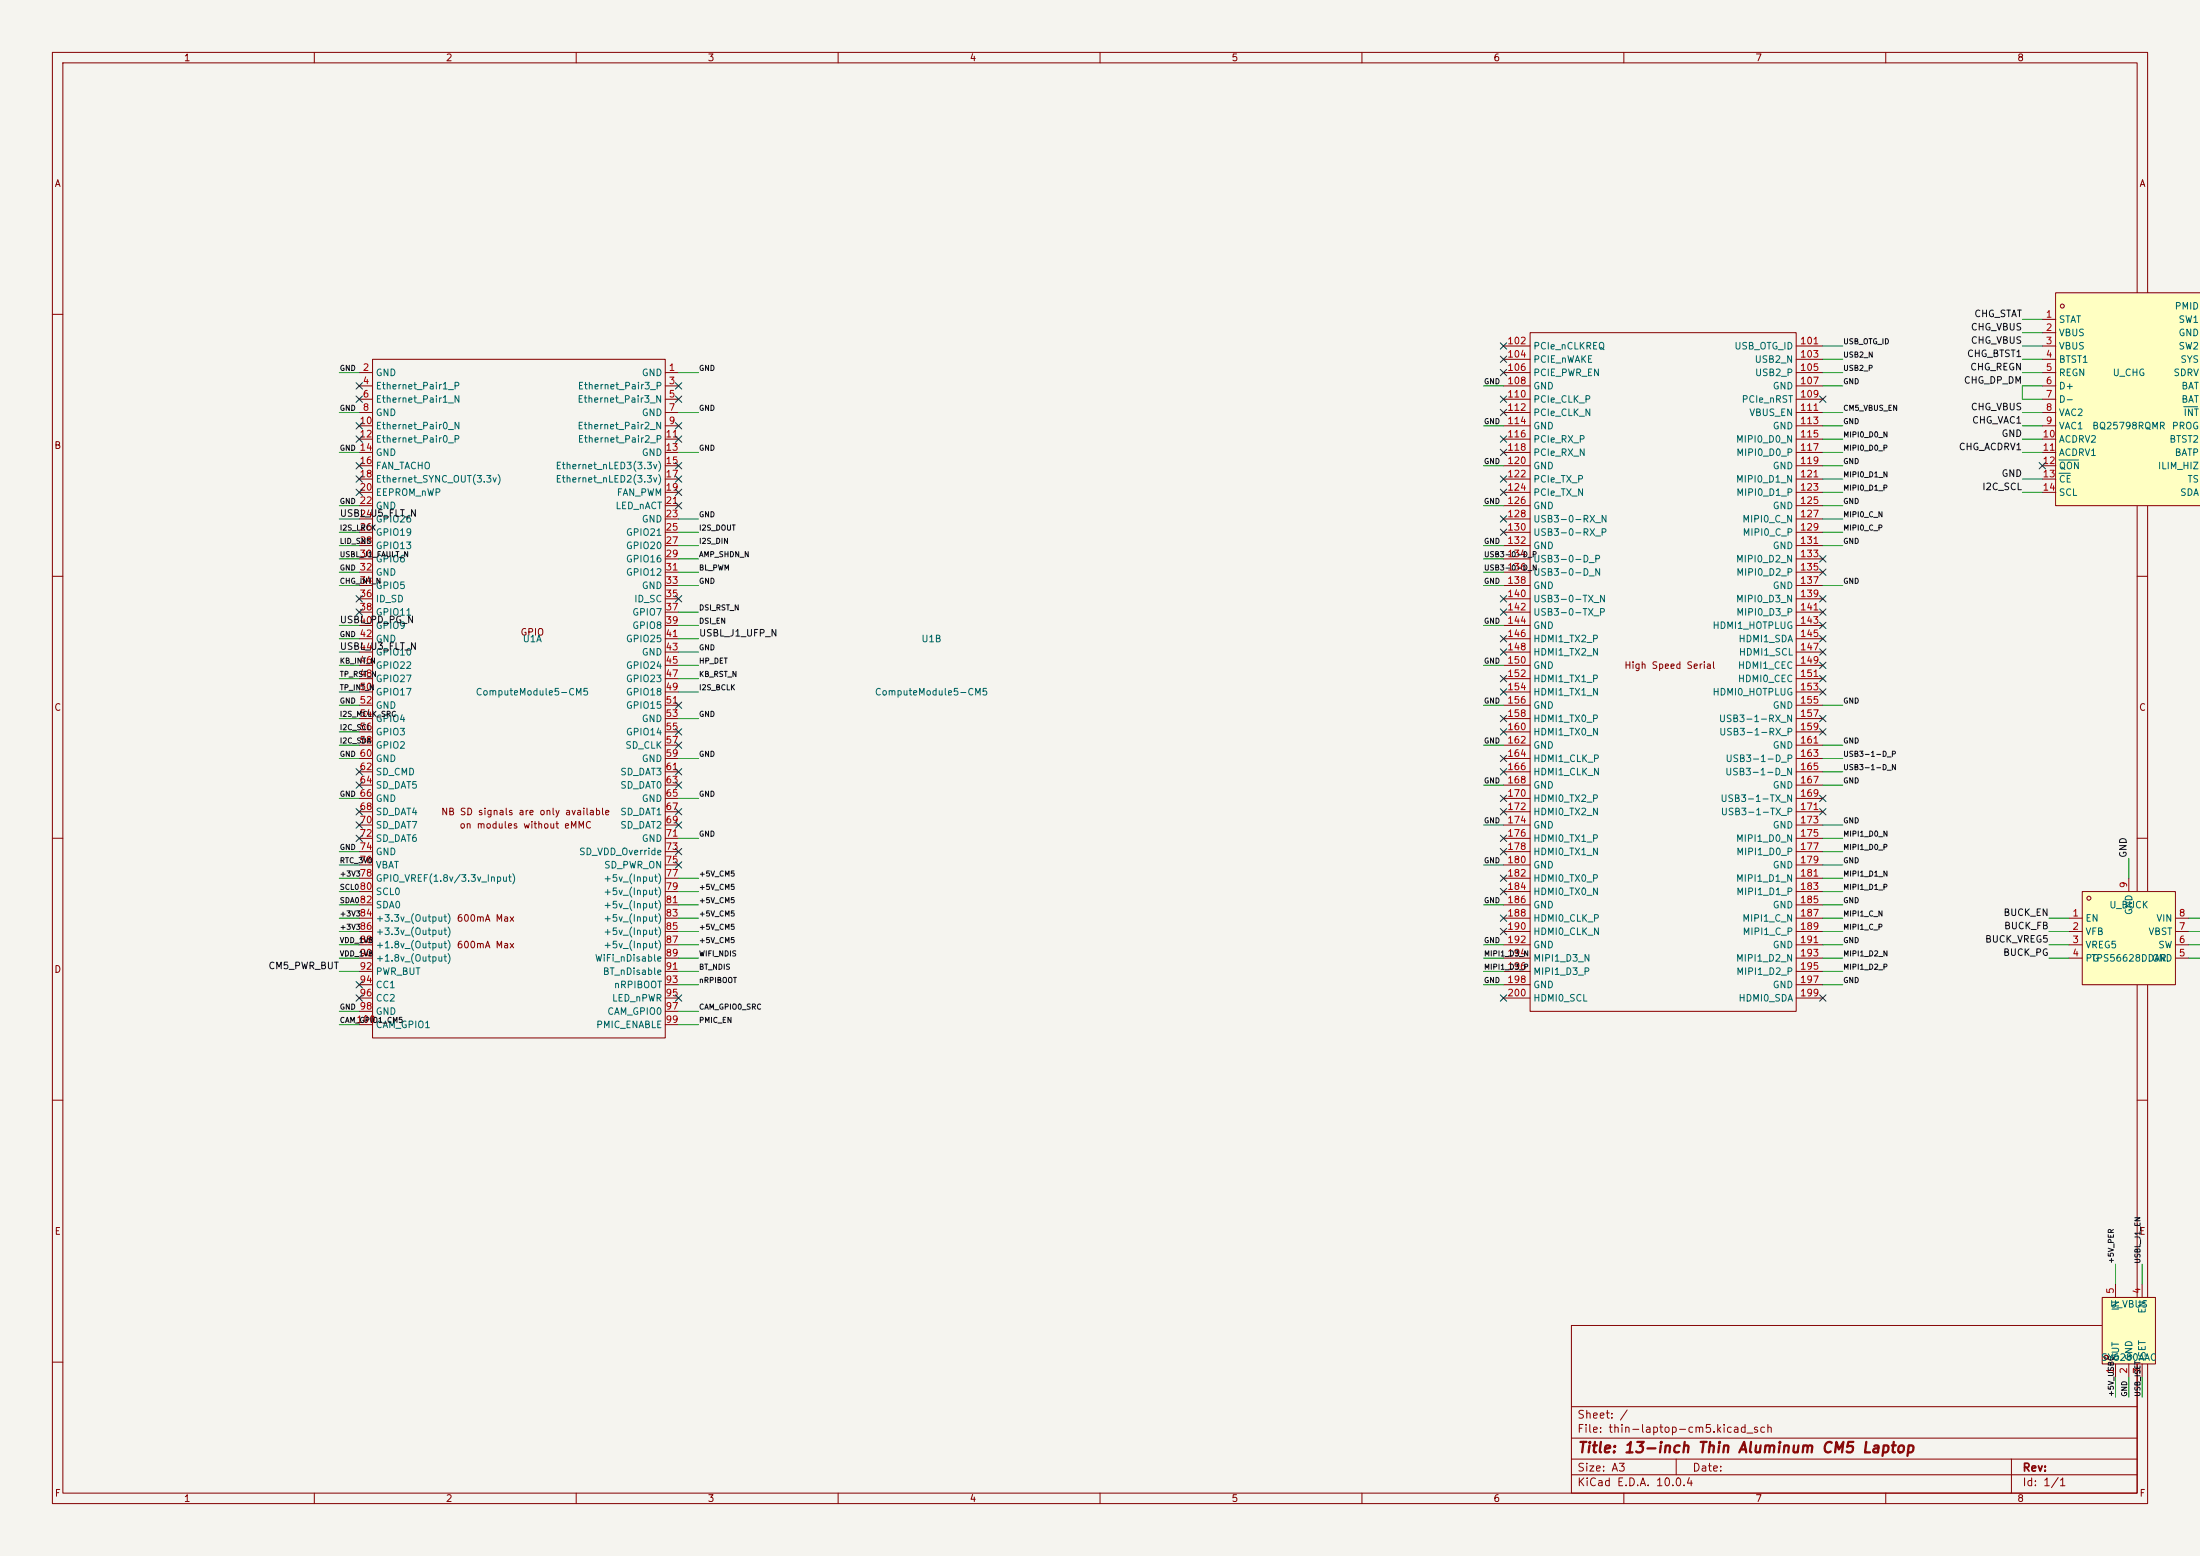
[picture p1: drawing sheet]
<svg xmlns="http://www.w3.org/2000/svg" width="420mm" height="297mm" viewBox="0 0 420 297" stroke-linecap="round" stroke-linejoin="round" font-family="sans-serif">
<path d="M0 0h420v297h-420z" fill="#f5f4ef" stroke="#f5f4ef" stroke-width=".19"/>
<g fill="none" stroke="#840000" stroke-width=".19">
<path d="M10 10h400v277h-400zM12 12h396v273h-396zM60 10v2M110 10v2M160 10v2M210 10v2M260 10v2M310 10v2M360 10v2M10 60h2M408 60h2M10 110h2"/>
<path d="M408 110h2M10 160h2M408 160h2M10 210h2M408 210h2M300 253h108v32h-108zM10 260h2M300 278.5h108M300 274.5h108M300 268.5h108M320 278.5v3M384 278.5v6.5"/>
<path d="M408 260h2M60 285v2M110 285v2M160 285v2M210 285v2M260 285v2M300 281.5h108M310 285v2M360 285v2"/>
</g>
<path d="M397.5 170.2h17.8v17.8h-17.8z" fill="#ffffc2"/>
<g fill="none" stroke="#840000" stroke-width=".19">
<path d="M287 66h5.1M287 68.6h5.1M287 71.1h5.1M287 73.7h5.1M287 76.2h5.1M287 78.7h5.1M292.1 63.5h50.8v129.5h-50.8zM342.9 66h5.1M342.9 68.6h5.1M342.9 71.1h5.1M342.9 73.7h5.1M342.9 76.2h5.1"/>
<path d="M342.9 78.7h5.1M287 81.3h5.1M287 83.8h5.1M287 86.4h5.1M287 88.9h5.1M287 91.4h5.1M287 94h5.1M287 96.5h5.1M287 99.1h5.1M342.9 81.3h5.1M342.9 83.8h5.1M342.9 86.4h5.1"/>
<path d="M342.9 88.9h5.1M342.9 91.4h5.1M342.9 94h5.1M342.9 96.5h5.1M342.9 99.1h5.1M287 101.6h5.1M287 104.1h5.1M287 106.7h5.1M287 109.2h5.1M287 111.8h5.1M287 114.3h5.1M287 116.8h5.1"/>
<path d="M287 119.4h5.1M342.9 101.6h5.1M342.9 104.1h5.1M342.9 106.7h5.1M342.9 109.2h5.1M342.9 111.8h5.1M342.9 114.3h5.1M342.9 116.8h5.1M342.9 119.4h5.1M287 121.9h5.1M287 124.5h5.1M287 127h5.1"/>
<path d="M287 129.5h5.1M287 132.1h5.1M287 134.6h5.1M287 137.2h5.1M287 139.7h5.1M342.9 121.9h5.1M342.9 124.5h5.1M342.9 127h5.1M342.9 129.5h5.1M342.9 132.1h5.1M342.9 134.6h5.1M342.9 137.2h5.1"/>
<path d="M342.9 139.7h5.1M287 142.2h5.1M287 144.8h5.1M287 147.3h5.1M287 149.9h5.1M287 152.4h5.1M287 154.9h5.1M287 157.5h5.1M342.9 142.2h5.1M342.9 144.8h5.1M342.9 147.3h5.1M342.9 149.9h5.1"/>
<path d="M342.9 152.4h5.1M342.9 154.9h5.1M342.9 157.5h5.1M287 175.3h5.1M287 177.8h5.1M287 160h5.1M287 162.6h5.1M287 165.1h5.1M287 167.6h5.1M287 170.2h5.1M287 172.7h5.1M342.9 175.3h5.1"/>
<path d="M342.9 177.8h5.1M342.9 160h5.1M342.9 162.6h5.1M342.9 165.1h5.1M342.9 167.6h5.1M342.9 170.2h5.1M342.9 172.7h5.1M395 175.3h2.5M395 177.8h2.5M397.5 170.2h17.8v17.8h-17.8zM406.4 167.6v2.6M415.3 175.3h2.5"/>
<path d="M415.3 177.8h2.5M287 180.3h5.1M287 182.9h5.1M287 185.4h5.1M287 188h5.1M287 190.5h5.1M342.9 180.3h5.1M342.9 182.9h5.1M342.9 185.4h5.1M342.9 188h5.1M342.9 190.5h5.1M395 180.3h2.5"/>
<path d="M395 182.9h2.5M415.3 180.3h2.5M415.3 182.9h2.5"/>
<circle cx="398.8" cy="171.5" r=".38"/>
</g>
<path d="M392.4 55.9h27.6v40.6h-27.6z" fill="#ffffc2"/>
<g fill="none" stroke="#840000" stroke-width=".19">
<path d="M420 55.9h-27.6v40.6h27.6M68.6 71.1h2.5M68.6 73.7h2.5M68.6 76.2h2.5M68.6 78.7h2.5M71.1 68.6h55.9v129.5h-55.9zM127 71.1h2.5M127 73.7h2.5M127 76.2h2.5M127 78.7h2.5M389.9 61h2.5M389.9 63.5h2.5"/>
<path d="M389.9 66h2.5M389.9 68.6h2.5M389.9 71.1h2.5M389.9 73.7h2.5M389.9 76.2h2.5M389.9 78.7h2.5M68.6 81.3h2.5M68.6 83.8h2.5M68.6 86.4h2.5M68.6 88.9h2.5M68.6 91.4h2.5M68.6 94h2.5"/>
<path d="M68.6 96.5h2.5M68.6 99.1h2.5M127 81.3h2.5M127 83.8h2.5M127 86.4h2.5M127 88.9h2.5M127 91.4h2.5M127 94h2.5M127 96.5h2.5M127 99.1h2.5M389.9 81.3h2.5M389.9 83.8h2.5"/>
<path d="M389.9 86.4h2.5M389.9 88.9h2.5M389.9 91.4h2.5M389.9 94h2.5M68.6 101.6h2.5M68.6 104.1h2.5M68.6 106.7h2.5M68.6 109.2h2.5M68.6 111.8h2.5M68.6 114.3h2.5M68.6 116.8h2.5M68.6 119.4h2.5"/>
<path d="M127 101.6h2.5M127 104.1h2.5M127 106.7h2.5M127 109.2h2.5M127 111.8h2.5M127 114.3h2.5M127 116.8h2.5M127 119.4h2.5M68.6 121.9h2.5M68.6 124.5h2.5M68.6 127h2.5M68.6 129.5h2.5"/>
<path d="M68.6 132.1h2.5M68.6 134.6h2.5M68.6 137.2h2.5M68.6 139.7h2.5M127 121.9h2.5M127 124.5h2.5M127 127h2.5M127 129.5h2.5M127 132.1h2.5M127 134.6h2.5M127 137.2h2.5M127 139.7h2.5"/>
<path d="M68.6 142.2h2.5M68.6 144.8h2.5M68.6 147.3h2.5M68.6 149.9h2.5M68.6 152.4h2.5M68.6 154.9h2.5M68.6 157.5h2.5M127 142.2h2.5M127 144.8h2.5M127 147.3h2.5M127 149.9h2.5M127 152.4h2.5"/>
<path d="M127 154.9h2.5M127 157.5h2.5M68.6 160h2.5M68.6 162.6h2.5M68.6 165.1h2.5M68.6 167.6h2.5M68.6 170.2h2.5M68.6 172.7h2.5M68.6 175.3h2.5M68.6 177.8h2.5M127 160h2.5M127 162.6h2.5"/>
<path d="M127 165.1h2.5M127 167.6h2.5M127 170.2h2.5M127 172.7h2.5M127 175.3h2.5M127 177.8h2.5M68.6 180.3h2.5M68.6 182.9h2.5M68.6 185.4h2.5M68.6 188h2.5M68.6 190.5h2.5M68.6 193h2.5"/>
<path d="M68.6 195.6h2.5M127 180.3h2.5M127 182.9h2.5M127 185.4h2.5M127 188h2.5M127 190.5h2.5M127 193h2.5M127 195.6h2.5"/>
<circle cx="393.7" cy="58.4" r=".38"/>
</g>
<path d="M416.9 77.6h2.6M393.1 87.8h3.7M393.1 90.3h2.1" fill="none" stroke="#006464" stroke-width=".19"/>
<path d="M401.3 247.6h10.2v12.7h-10.2z" fill="#ffffc2"/>
<g fill="none" stroke="#840000" stroke-width=".19">
<path d="M401.3 247.6h10.2v12.7h-10.2zM403.9 245.1v2.5M408.9 245.1v2.5M403.9 260.3v2.6M406.4 260.3v2.6M408.9 260.3v2.6"/>
<circle cx="402.1" cy="259.1" r=".38"/>
</g>
<g fill="none" stroke="#009600" stroke-width=".19">
<path d="M64.8 78.7h3.8M64.8 71.1h3.8M129.5 78.7h3.8M129.5 71.1h3.8M283.2 73.7h3.8M348 73.7h3.8M348 78.7h3.8M348 68.6h3.8M348 71.1h3.8M348 66h3.8M386.1 78.7h3.8M386.1 68.6h3.8"/>
<path d="M386.1 71.1h3.8M386.1 66h3.8M386.1 63.5h3.8M386.1 61h3.8M389.9 73.7h-3.8v2.5h3.8M64.8 86.4h3.8M64.8 99.1h3.8M64.8 96.5h3.8M129.5 86.4h3.8M129.5 99.1h3.8M283.2 81.3h3.8M283.2 88.9h3.8"/>
<path d="M283.2 96.5h3.8M348 81.3h3.8M348 83.8h3.8M348 86.4h3.8M348 91.4h3.8M348 99.1h3.8M348 88.9h3.8M348 94h3.8M348 96.5h3.8M386.1 81.3h3.8M386.1 83.8h3.8M386.1 86.4h3.8"/>
<path d="M386.1 91.4h3.8M386.1 94h3.8M64.8 111.8h3.8M64.8 106.7h3.8M64.8 109.2h3.8M64.8 104.1h3.8M64.8 119.4h3.8M64.8 101.6h3.8M129.5 111.8h3.8M129.5 106.7h3.8M129.5 109.2h3.8M129.5 104.1h3.8"/>
<path d="M129.5 119.4h3.8M129.5 101.6h3.8M129.5 116.8h3.8M283.2 111.8h3.8M283.2 106.7h3.8M283.2 109.2h3.8M283.2 104.1h3.8M283.2 119.4h3.8M348 111.8h3.8M348 104.1h3.8M348 101.6h3.8M64.8 134.6h3.8"/>
<path d="M64.8 124.5h3.8M64.8 127h3.8M64.8 121.9h3.8M64.8 129.5h3.8M64.8 139.7h3.8M64.8 132.1h3.8M64.8 137.2h3.8M129.5 124.5h3.8M129.5 127h3.8M129.5 121.9h3.8M129.5 129.5h3.8M129.5 132.1h3.8"/>
<path d="M129.5 137.2h3.8M283.2 134.6h3.8M283.2 127h3.8M348 134.6h3.8M64.8 142.2h3.8M64.8 144.8h3.8M64.8 152.4h3.8M129.5 144.8h3.8M129.5 152.4h3.8M283.2 142.2h3.8M283.2 157.5h3.8M283.2 149.9h3.8"/>
<path d="M348 142.2h3.8M348 147.3h3.8M348 144.8h3.8M348 157.5h3.8M348 149.9h3.8M64.8 175.3h3.8M64.8 170.2h3.8M64.8 162.6h3.8M64.8 167.6h3.8M64.8 165.1h3.8M64.8 177.8h3.8M64.8 172.7h3.8"/>
<path d="M129.5 175.3h3.8M129.5 170.2h3.8M129.5 167.6h3.8M129.5 177.8h3.8M129.5 172.7h3.8M129.5 160h3.8M283.2 165.1h3.8M283.2 172.7h3.8M348 175.3h3.8M348 170.2h3.8M348 162.6h3.8M348 167.6h3.8"/>
<path d="M348 165.1h3.8M348 177.8h3.8M348 172.7h3.8M348 160h3.8M391.2 175.3h3.8M391.2 177.8h3.8M406.4 163.8v3.8M417.8 175.3h2.2M417.8 177.8h2.2M64.8 182.9h3.8M64.8 193h3.8M64.8 195.6h3.8"/>
<path d="M64.8 185.4h3.8M64.8 180.3h3.8M129.5 182.9h3.8M129.5 193h3.8M129.5 195.6h3.8M129.5 185.4h3.8M129.5 180.3h3.8M129.5 188h3.8M283.2 182.9h3.8M283.2 185.4h3.8M283.2 180.3h3.8M283.2 188h3.8"/>
<path d="M348 182.9h3.8M348 185.4h3.8M348 180.3h3.8M348 188h3.8M391.2 182.9h3.8M391.2 180.3h3.8M417.8 182.9h2.2M417.8 180.3h2.2M403.9 241.3v3.8M408.9 241.3v3.8M403.9 262.9v3.8M406.4 262.9v3.8"/>
<path d="M408.9 262.9v3.8"/>
</g>
<g fill="none" stroke="#000084" stroke-width=".19">
<path d="M68 73.1l1.2 1.2M68 75.6l1.2 1.2M69.2 73.1l-1.2 1.2M69.2 75.6l-1.2 1.2M128.9 73.1l1.2 1.2M128.9 75.6l1.2 1.2M130.1 73.1l-1.2 1.2M130.1 75.6l-1.2 1.2M286.4 70.5l1.2 1.2M286.4 78.1l1.2 1.2M286.4 65.4l1.2 1.2M286.4 68l1.2 1.2"/>
<path d="M286.4 75.6l1.2 1.2M287.6 70.5l-1.2 1.2M287.6 78.1l-1.2 1.2M287.6 65.4l-1.2 1.2M287.6 68l-1.2 1.2M287.6 75.6l-1.2 1.2M347.4 75.6l1.2 1.2M348.6 75.6l-1.2 1.2M68 88.3l1.2 1.2M68 90.8l1.2 1.2M68 93.4l1.2 1.2M68 83.2l1.2 1.2"/>
<path d="M68 80.7l1.2 1.2M69.2 88.3l-1.2 1.2M69.2 90.8l-1.2 1.2M69.2 93.4l-1.2 1.2M69.2 83.2l-1.2 1.2M69.2 80.7l-1.2 1.2M128.9 88.3l1.2 1.2M128.9 83.2l1.2 1.2M128.9 80.7l1.2 1.2M128.9 95.9l1.2 1.2M128.9 90.8l1.2 1.2M128.9 93.4l1.2 1.2"/>
<path d="M130.1 88.3l-1.2 1.2M130.1 83.2l-1.2 1.2M130.1 80.7l-1.2 1.2M130.1 95.9l-1.2 1.2M130.1 90.8l-1.2 1.2M130.1 93.4l-1.2 1.2M286.4 98.5l1.2 1.2M286.4 83.2l1.2 1.2M286.4 85.8l1.2 1.2M286.4 90.8l1.2 1.2M286.4 93.4l1.2 1.2M287.6 98.5l-1.2 1.2"/>
<path d="M287.6 83.2l-1.2 1.2M287.6 85.8l-1.2 1.2M287.6 90.8l-1.2 1.2M287.6 93.4l-1.2 1.2M389.3 88.3l1.2 1.2M390.5 88.3l-1.2 1.2M68 113.7l1.2 1.2M68 116.2l1.2 1.2M69.2 113.7l-1.2 1.2M69.2 116.2l-1.2 1.2M128.9 113.7l1.2 1.2M130.1 113.7l-1.2 1.2"/>
<path d="M286.4 101l1.2 1.2M286.4 116.2l1.2 1.2M286.4 113.7l1.2 1.2M287.6 101l-1.2 1.2M287.6 116.2l-1.2 1.2M287.6 113.7l-1.2 1.2M347.4 118.8l1.2 1.2M347.4 106.1l1.2 1.2M347.4 113.7l1.2 1.2M347.4 108.6l1.2 1.2M347.4 116.2l1.2 1.2M348.6 118.8l-1.2 1.2"/>
<path d="M348.6 106.1l-1.2 1.2M348.6 113.7l-1.2 1.2M348.6 108.6l-1.2 1.2M348.6 116.2l-1.2 1.2M128.9 134l1.2 1.2M128.9 139.1l1.2 1.2M130.1 134l-1.2 1.2M130.1 139.1l-1.2 1.2M286.4 139.1l1.2 1.2M286.4 136.6l1.2 1.2M286.4 123.9l1.2 1.2M286.4 121.3l1.2 1.2"/>
<path d="M286.4 128.9l1.2 1.2M286.4 131.5l1.2 1.2M287.6 136.6l-1.2 1.2M287.6 139.1l-1.2 1.2M287.6 123.9l-1.2 1.2M287.6 121.3l-1.2 1.2M287.6 128.9l-1.2 1.2M287.6 131.5l-1.2 1.2M347.4 126.4l1.2 1.2M347.4 123.9l1.2 1.2M347.4 121.3l1.2 1.2M347.4 136.6l1.2 1.2"/>
<path d="M347.4 131.5l1.2 1.2M347.4 128.9l1.2 1.2M347.4 139.1l1.2 1.2M348.6 126.4l-1.2 1.2M348.6 123.9l-1.2 1.2M348.6 121.3l-1.2 1.2M348.6 136.6l-1.2 1.2M348.6 131.5l-1.2 1.2M348.6 128.9l-1.2 1.2M348.6 139.1l-1.2 1.2M68 149.3l1.2 1.2M68 146.7l1.2 1.2"/>
<path d="M68 159.4l1.2 1.2M68 154.3l1.2 1.2M68 156.9l1.2 1.2M69.2 156.9l-1.2 1.2M69.2 149.3l-1.2 1.2M69.2 146.7l-1.2 1.2M69.2 159.4l-1.2 1.2M69.2 154.3l-1.2 1.2M128.9 156.9l1.2 1.2M128.9 154.3l1.2 1.2M128.9 149.3l1.2 1.2M128.9 141.6l1.2 1.2"/>
<path d="M128.9 146.7l1.2 1.2M130.1 156.9l-1.2 1.2M130.1 154.3l-1.2 1.2M130.1 149.3l-1.2 1.2M130.1 141.6l-1.2 1.2M130.1 146.7l-1.2 1.2M286.4 151.8l1.2 1.2M286.4 146.7l1.2 1.2M286.4 154.3l1.2 1.2M286.4 159.4l1.2 1.2M286.4 144.2l1.2 1.2M287.6 151.8l-1.2 1.2"/>
<path d="M287.6 146.7l-1.2 1.2M287.6 154.3l-1.2 1.2M287.6 159.4l-1.2 1.2M287.6 144.2l-1.2 1.2M347.4 154.3l1.2 1.2M347.4 151.8l1.2 1.2M348.6 154.3l-1.2 1.2M348.6 151.8l-1.2 1.2M128.9 162l1.2 1.2M128.9 164.5l1.2 1.2M130.1 162l-1.2 1.2M130.1 164.5l-1.2 1.2"/>
<path d="M286.4 177.2l1.2 1.2M286.4 162l1.2 1.2M286.4 174.7l1.2 1.2M286.4 169.6l1.2 1.2M286.4 167l1.2 1.2M287.6 167l-1.2 1.2M287.6 177.2l-1.2 1.2M287.6 162l-1.2 1.2M287.6 174.7l-1.2 1.2M287.6 169.6l-1.2 1.2M68 189.9l1.2 1.2M68 187.4l1.2 1.2"/>
<path d="M69.2 189.9l-1.2 1.2M69.2 187.4l-1.2 1.2M128.9 189.9l1.2 1.2M130.1 189.9l-1.2 1.2M286.4 189.9l1.2 1.2M287.6 189.9l-1.2 1.2M347.4 189.9l1.2 1.2M348.6 189.9l-1.2 1.2"/>
</g>
<text font-size="2" fill="#840000" x="301" y="277.8">Title: 13-inch Thin Aluminum CM5 Laptop</text>
<g font-size="1.5" fill="#840000">
<text x="301" y="273.8">File: thin-laptop-cm5.kicad_sch</text>
<text x="301" y="271.1">Sheet: /</text>
<text x="301" y="281.2">Size: A3</text>
<text x="323" y="281.2">Date:</text>
<text x="386" y="281.2">Rev:</text>
<text x="301" y="284">KiCad E.D.A. 10.0.4</text>
<text x="386" y="284">Id: 1/1</text>
</g>
<g font-size="1.3" fill="#840000">
<text x="35" y="12">1</text>
<text x="85" y="12">2</text>
<text x="135" y="12">3</text>
<text x="185" y="12">4</text>
<text x="235" y="12">5</text>
<text x="285" y="12">6</text>
<text x="335" y="12">7</text>
<text x="385" y="12">8</text>
<text x="10.3" y="36">A</text>
<text x="408.3" y="36">A</text>
<text x="10.3" y="86">B</text>
<text x="99.3" y="121.6">GPIO</text>
<text x="310" y="128">High Speed Serial</text>
<text x="10.3" y="136">C</text>
<text x="408.2" y="136">C</text>
<text x="84.1" y="155.9">NB SD signals are only available</text>
<text x="87.6" y="158.5">on modules without eMMC</text>
<text x="10.3" y="186">D</text>
<text x="10.3" y="236">E</text>
<text x="408.3" y="236">E</text>
<text x="10.3" y="286">F</text>
<text x="35" y="287">1</text>
<text x="85" y="287">2</text>
<text x="135" y="287">3</text>
<text x="185" y="287">4</text>
<text x="235" y="287">5</text>
<text x="285" y="287">6</text>
<text x="335" y="287">7</text>
<text x="385" y="287">8</text>
<text x="408.3" y="286">F</text>
</g>
<g font-size="1.3" fill="#006464">
<text x="415.1" y="59.4">PMID</text>
<text x="392.9" y="61.9">STAT</text>
<text x="392.9" y="64.5">VBUS</text>
<text x="415.8" y="64.5">GND</text>
<text x="415.8" y="61.9">SW1</text>
<text x="292.6" y="67">PCIe_nCLKREQ</text>
<text x="292.6" y="69.6">PCIE_nWAKE</text>
<text x="331" y="67">USB_OTG_ID</text>
<text x="334.9" y="69.6">USB2_N</text>
<text x="392.9" y="67">VBUS</text>
<text x="392.9" y="69.6">BTST1</text>
<text x="415.8" y="67">SW2</text>
<text x="416.2" y="69.6">SYS</text>
<text x="71.6" y="72.1">GND</text>
<text x="71.6" y="74.6">Ethernet_Pair1_P</text>
<text x="71.6" y="77.2">Ethernet_Pair1_N</text>
<text x="110.1" y="77.2">Ethernet_Pair3_N</text>
<text x="110.2" y="74.6">Ethernet_Pair3_P</text>
<text x="122.4" y="72.1">GND</text>
<text x="292.6" y="72.1">PCIE_PWR_EN</text>
<text x="292.6" y="74.6">GND</text>
<text x="292.6" y="77.2">PCIe_CLK_P</text>
<text x="332.4" y="77.2">PCIe_nRST</text>
<text x="334.9" y="72.1">USB2_P</text>
<text x="338.3" y="74.6">GND</text>
<text x="392.9" y="72.1">REGN</text>
<text x="392.9" y="74.6">D+</text>
<text x="392.9" y="77.2">D-</text>
<text x="403.2" y="72.1">U_CHG</text>
<text x="414.8" y="72.1">SDRV</text>
<text x="416.3" y="77.2">BAT</text>
<text x="416.3" y="74.6">BAT</text>
<text x="71.6" y="79.7">GND</text>
<text x="71.6" y="82.3">Ethernet_Pair0_N</text>
<text x="110.1" y="82.3">Ethernet_Pair2_N</text>
<text x="122.4" y="79.7">GND</text>
<text x="292.6" y="79.7">PCIe_CLK_N</text>
<text x="292.6" y="82.3">GND</text>
<text x="333.8" y="79.7">VBUS_EN</text>
<text x="338.3" y="82.3">GND</text>
<text x="392.9" y="79.7">VAC2</text>
<text x="392.9" y="82.3">VAC1</text>
<text x="399.3" y="82.3">BQ25798RQMR</text>
<text x="414.5" y="82.3">PROG</text>
<text x="416.8" y="79.7">INT</text>
<text x="71.6" y="84.8">Ethernet_Pair0_P</text>
<text x="71.6" y="87.3">GND</text>
<text x="71.6" y="89.9">FAN_TACHO</text>
<text x="106" y="89.9">Ethernet_nLED3(3.3v)</text>
<text x="110.2" y="84.8">Ethernet_Pair2_P</text>
<text x="122.4" y="87.3">GND</text>
<text x="292.6" y="84.8">PCIe_RX_P</text>
<text x="292.6" y="87.3">PCIe_RX_N</text>
<text x="292.6" y="89.9">GND</text>
<text x="331.3" y="84.8">MIPI0_D0_N</text>
<text x="331.4" y="87.3">MIPI0_D0_P</text>
<text x="338.3" y="89.9">GND</text>
<text x="392.9" y="84.8">ACDRV2</text>
<text x="392.9" y="87.3">ACDRV1</text>
<text x="392.9" y="89.9">QON</text>
<text x="411.9" y="89.9">ILIM_HIZ</text>
<text x="414" y="84.8">BTST2</text>
<text x="415.1" y="87.3">BATP</text>
<text x="71.6" y="92.4">Ethernet_SYNC_OUT(3.3v)</text>
<text x="71.6" y="95">EEPROM_nWP</text>
<text x="106" y="92.4">Ethernet_nLED2(3.3v)</text>
<text x="117.6" y="95">FAN_PWM</text>
<text x="292.6" y="92.4">PCIe_TX_P</text>
<text x="292.6" y="95">PCIe_TX_N</text>
<text x="331.3" y="92.4">MIPI0_D1_N</text>
<text x="331.4" y="95">MIPI0_D1_P</text>
<text x="392.9" y="92.4">CE</text>
<text x="392.9" y="95">SCL</text>
<text x="416.1" y="95">SDA</text>
<text x="417.5" y="92.4">TS</text>
<text x="71.6" y="97.5">GND</text>
<text x="71.6" y="100">GPIO26</text>
<text x="117.4" y="97.5">LED_nACT</text>
<text x="122.4" y="100">GND</text>
<text x="292.6" y="97.5">GND</text>
<text x="292.6" y="100">USB3-0-RX_N</text>
<text x="332.5" y="100">MIPI0_C_N</text>
<text x="338.3" y="97.5">GND</text>
<text x="71.6" y="102.6">GPIO19</text>
<text x="71.6" y="105.1">GPIO13</text>
<text x="71.6" y="107.7">GPIO6</text>
<text x="119.4" y="102.6">GPIO21</text>
<text x="119.4" y="105.1">GPIO20</text>
<text x="119.4" y="107.7">GPIO16</text>
<text x="292.6" y="102.6">USB3-0-RX_P</text>
<text x="292.6" y="105.1">GND</text>
<text x="292.6" y="107.7">USB3-0-D_P</text>
<text x="331.3" y="107.7">MIPI0_D2_N</text>
<text x="332.6" y="102.6">MIPI0_C_P</text>
<text x="338.3" y="105.1">GND</text>
<text x="71.6" y="110.2">GND</text>
<text x="71.6" y="112.7">GPIO5</text>
<text x="119.4" y="110.2">GPIO12</text>
<text x="122.4" y="112.7">GND</text>
<text x="292.6" y="110.2">USB3-0-D_N</text>
<text x="292.6" y="112.7">GND</text>
<text x="331.4" y="110.2">MIPI0_D2_P</text>
<text x="338.3" y="112.7">GND</text>
<text x="71.6" y="115.3">ID_SD</text>
<text x="71.6" y="117.8">GPIO11</text>
<text x="120.6" y="117.8">GPIO7</text>
<text x="121" y="115.3">ID_SC</text>
<text x="292.6" y="115.3">USB3-0-TX_N</text>
<text x="292.6" y="117.8">USB3-0-TX_P</text>
<text x="331.3" y="115.3">MIPI0_D3_N</text>
<text x="331.4" y="117.8">MIPI0_D3_P</text>
<text x="71.6" y="120.4">GPIO9</text>
<text x="71.6" y="122.9">GND</text>
<text x="71.6" y="125.4">GPIO10</text>
<text x="99.7" y="122.9">U1A</text>
<text x="119.4" y="122.9">GPIO25</text>
<text x="120.6" y="120.4">GPIO8</text>
<text x="122.4" y="125.4">GND</text>
<text x="175.8" y="122.9">U1B</text>
<text x="292.6" y="120.4">GND</text>
<text x="292.6" y="122.9">HDMI1_TX2_P</text>
<text x="292.6" y="125.4">HDMI1_TX2_N</text>
<text x="326.8" y="120.4">HDMI1_HOTPLUG</text>
<text x="331.8" y="122.9">HDMI1_SDA</text>
<text x="331.8" y="125.4">HDMI1_SCL</text>
<text x="71.6" y="128">GPIO22</text>
<text x="71.6" y="130.5">GPIO27</text>
<text x="119.4" y="128">GPIO24</text>
<text x="119.4" y="130.5">GPIO23</text>
<text x="292.6" y="128">GND</text>
<text x="292.6" y="130.5">HDMI1_TX1_P</text>
<text x="331.7" y="128">HDMI1_CEC</text>
<text x="331.7" y="130.5">HDMI0_CEC</text>
<text x="71.6" y="133.1">GPIO17</text>
<text x="71.6" y="135.6">GND</text>
<text x="90.7" y="133.1">ComputeModule5-CM5</text>
<text x="119.4" y="133.1">GPIO18</text>
<text x="119.4" y="135.6">GPIO15</text>
<text x="166.9" y="133.1">ComputeModule5-CM5</text>
<text x="292.6" y="133.1">HDMI1_TX1_N</text>
<text x="292.6" y="135.6">GND</text>
<text x="326.8" y="133.1">HDMI0_HOTPLUG</text>
<text x="338.3" y="135.6">GND</text>
<text x="71.6" y="138.1">GPIO4</text>
<text x="71.6" y="140.7">GPIO3</text>
<text x="71.6" y="143.2">GPIO2</text>
<text x="119.3" y="143.2">SD_CLK</text>
<text x="119.4" y="140.7">GPIO14</text>
<text x="122.4" y="138.1">GND</text>
<text x="292.6" y="138.1">HDMI1_TX0_P</text>
<text x="292.6" y="140.7">HDMI1_TX0_N</text>
<text x="292.6" y="143.2">GND</text>
<text x="328" y="138.1">USB3-1-RX_N</text>
<text x="328.1" y="140.7">USB3-1-RX_P</text>
<text x="338.3" y="143.2">GND</text>
<text x="71.6" y="145.8">GND</text>
<text x="71.6" y="148.3">SD_CMD</text>
<text x="118.3" y="148.3">SD_DAT3</text>
<text x="122.4" y="145.8">GND</text>
<text x="292.6" y="145.8">HDMI1_CLK_P</text>
<text x="292.6" y="148.3">HDMI1_CLK_N</text>
<text x="329.2" y="148.3">USB3-1-D_N</text>
<text x="329.3" y="145.8">USB3-1-D_P</text>
<text x="71.6" y="150.8">SD_DAT5</text>
<text x="71.6" y="153.4">GND</text>
<text x="71.6" y="155.9">SD_DAT4</text>
<text x="118.3" y="150.8">SD_DAT0</text>
<text x="118.3" y="155.9">SD_DAT1</text>
<text x="122.4" y="153.4">GND</text>
<text x="292.6" y="150.8">GND</text>
<text x="292.6" y="153.4">HDMI0_TX2_P</text>
<text x="292.6" y="155.9">HDMI0_TX2_N</text>
<text x="328.3" y="153.4">USB3-1-TX_N</text>
<text x="328.4" y="155.9">USB3-1-TX_P</text>
<text x="338.3" y="150.8">GND</text>
<text x="71.6" y="158.5">SD_DAT7</text>
<text x="71.6" y="161">SD_DAT6</text>
<text x="118.3" y="158.5">SD_DAT2</text>
<text x="122.4" y="161">GND</text>
<text x="292.6" y="158.5">GND</text>
<text x="292.6" y="161">HDMI0_TX1_P</text>
<text x="331.3" y="161">MIPI1_D0_N</text>
<text x="338.3" y="158.5">GND</text>
<text x="71.6" y="163.5">GND</text>
<text x="71.6" y="166.1">VBAT</text>
<text x="110.4" y="163.5">SD_VDD_Override</text>
<text x="115.2" y="166.1">SD_PWR_ON</text>
<text x="292.6" y="163.5">HDMI0_TX1_N</text>
<text x="292.6" y="166.1">GND</text>
<text x="331.4" y="163.5">MIPI1_D0_P</text>
<text x="338.3" y="166.1">GND</text>
<text x="71.6" y="168.6">GPIO_VREF(1.8v/3.3v_Input)</text>
<text x="71.6" y="171.2">SCL0</text>
<text x="71.6" y="173.7">SDA0</text>
<text x="115.1" y="168.6">+5v_(Input)</text>
<text x="115.1" y="171.2">+5v_(Input)</text>
<text x="115.1" y="173.7">+5v_(Input)</text>
<text x="292.6" y="168.6">HDMI0_TX0_P</text>
<text x="292.6" y="171.2">HDMI0_TX0_N</text>
<text x="292.6" y="173.7">GND</text>
<text x="331.3" y="168.6">MIPI1_D1_N</text>
<text x="331.4" y="171.2">MIPI1_D1_P</text>
<text x="338.3" y="173.7">GND</text>
<text x="402.6" y="173.7">U_BUCK</text>
<text x="71.6" y="176.2">+3.3v_(Output) 600mA Max</text>
<text x="71.6" y="178.8">+3.3v_(Output)</text>
<text x="115.1" y="176.2">+5v_(Input)</text>
<text x="115.1" y="178.8">+5v_(Input)</text>
<text x="292.6" y="176.2">HDMI0_CLK_P</text>
<text x="292.6" y="178.8">HDMI0_CLK_N</text>
<text x="332.5" y="176.2">MIPI1_C_N</text>
<text x="332.6" y="178.8">MIPI1_C_P</text>
<text x="398" y="176.2">EN</text>
<text x="398" y="178.8">VFB</text>
<text x="407.4" y="174.8" transform="rotate(-90 407.4 174.8)">GND</text>
<text x="410" y="178.8">VBST</text>
<text x="411.6" y="176.2">VIN</text>
<text x="71.6" y="181.3">+1.8v_(Output) 600mA Max</text>
<text x="71.6" y="183.9">+1.8v_(Output)</text>
<text x="113.5" y="183.9">WiFi_nDisable</text>
<text x="115.1" y="181.3">+5v_(Input)</text>
<text x="292.6" y="181.3">GND</text>
<text x="292.6" y="183.9">MIPI1_D3_N</text>
<text x="331.3" y="183.9">MIPI1_D2_N</text>
<text x="338.3" y="181.3">GND</text>
<text x="398" y="181.3">VREG5</text>
<text x="398" y="183.9">PG</text>
<text x="399.1" y="183.9">TPS56628DDAR</text>
<text x="410.7" y="183.9">GND</text>
<text x="411.9" y="181.3">SW</text>
<text x="71.6" y="186.4">PWR_BUT</text>
<text x="71.6" y="188.9">CC1</text>
<text x="71.6" y="191.5">CC2</text>
<text x="115" y="186.4">BT_nDisable</text>
<text x="116.7" y="191.5">LED_nPWR</text>
<text x="117.1" y="188.9">nRPIBOOT</text>
<text x="292.6" y="186.4">MIPI1_D3_P</text>
<text x="292.6" y="188.9">GND</text>
<text x="292.6" y="191.5">HDMI0_SCL</text>
<text x="331.4" y="186.4">MIPI1_D2_P</text>
<text x="331.8" y="191.5">HDMI0_SDA</text>
<text x="338.3" y="188.9">GND</text>
<text x="71.6" y="194">GND</text>
<text x="71.6" y="196.6">CAM_GPIO1</text>
<text x="113.7" y="196.6">PMIC_ENABLE</text>
<text x="115.8" y="194">CAM_GPIO0</text>
<text x="402.7" y="249.9">U_VBUS</text>
<text x="404.8" y="250.3" transform="rotate(-90 404.8 250.3)">IN</text>
<text x="409.9" y="250.8" transform="rotate(-90 409.9 250.8)">EN</text>
<text x="401" y="260.1">SY6280AAC</text>
<text x="404.8" y="259.8" transform="rotate(-90 404.8 259.8)">OUT</text>
<text x="407.4" y="259.8" transform="rotate(-90 407.4 259.8)">GND</text>
<text x="409.9" y="259.8" transform="rotate(-90 409.9 259.8)">ISET</text>
</g>
<g font-size="1.3" fill="#0f0f0f">
<text x="376.1" y="63.4">CHG_VBUS</text>
<text x="376.1" y="65.9">CHG_VBUS</text>
<text x="376.8" y="60.8">CHG_STAT</text>
<text x="375.4" y="68.5">CHG_BTST1</text>
<text x="376" y="71">CHG_REGN</text>
<text x="374.8" y="73.5">CHG_DP_DM</text>
<text x="376.1" y="78.6">CHG_VBUS</text>
<text x="376.4" y="81.2">CHG_VAC1</text>
<text x="382" y="83.7">GND</text>
<text x="373.8" y="86.2">CHG_ACDRV1</text>
<text x="378.3" y="93.9">I2C_SCL</text>
<text x="382" y="91.3">GND</text>
<text x="64.8" y="98.9">USBL_U5_FLT_N</text>
<text x="64.8" y="119.3">USBL_PD_PG_N</text>
<text x="64.8" y="124.3">USBL_U3_FLT_N</text>
<text x="133.3" y="121.8">USBL_J1_UFP_N</text>
<text x="406.3" y="163.8" transform="rotate(-90 406.3 163.8)">GND</text>
<text x="382.4" y="175.1">BUCK_EN</text>
<text x="382.5" y="177.7">BUCK_FB</text>
<text x="51.1" y="185.3">CM5_PWR_BUT</text>
<text x="378.9" y="180.2">BUCK_VREG5</text>
<text x="382.3" y="182.8">BUCK_PG</text>
</g>
<g font-size="1.3" fill="#a90000">
<text x="390.5" y="60.9">1</text>
<text x="390.5" y="63.5">2</text>
<text x="69.1" y="71.1">2</text>
<text x="127.6" y="71.1">1</text>
<text x="287.6" y="66">102</text>
<text x="287.6" y="68.6">104</text>
<text x="287.6" y="71.1">106</text>
<text x="343.5" y="66">101</text>
<text x="343.5" y="68.6">103</text>
<text x="343.5" y="71.1">105</text>
<text x="390.5" y="66">3</text>
<text x="390.5" y="68.6">4</text>
<text x="390.5" y="71.1">5</text>
<text x="69.1" y="73.6">4</text>
<text x="69.1" y="76.2">6</text>
<text x="127.6" y="73.6">3</text>
<text x="127.6" y="76.2">5</text>
<text x="287.6" y="73.6">108</text>
<text x="287.6" y="76.2">110</text>
<text x="343.5" y="73.6">107</text>
<text x="343.5" y="76.2">109</text>
<text x="390.5" y="73.6">6</text>
<text x="390.5" y="76.2">7</text>
<text x="68.5" y="81.3">10</text>
<text x="68.5" y="83.8">12</text>
<text x="69.1" y="78.7">8</text>
<text x="127" y="83.8">11</text>
<text x="127.6" y="78.7">7</text>
<text x="127.6" y="81.3">9</text>
<text x="287.6" y="78.7">112</text>
<text x="287.6" y="81.3">114</text>
<text x="287.6" y="83.8">116</text>
<text x="343.5" y="78.7">111</text>
<text x="343.5" y="81.3">113</text>
<text x="343.5" y="83.8">115</text>
<text x="389.8" y="83.8">10</text>
<text x="390.5" y="78.7">8</text>
<text x="390.5" y="81.3">9</text>
<text x="68.5" y="86.3">14</text>
<text x="68.5" y="88.9">16</text>
<text x="127" y="86.3">13</text>
<text x="127" y="88.9">15</text>
<text x="287.6" y="86.3">118</text>
<text x="287.6" y="88.9">120</text>
<text x="343.5" y="86.3">117</text>
<text x="343.5" y="88.9">119</text>
<text x="389.8" y="86.3">11</text>
<text x="389.8" y="88.9">12</text>
<text x="68.5" y="91.4">18</text>
<text x="68.5" y="94">20</text>
<text x="127" y="91.4">17</text>
<text x="127" y="94">19</text>
<text x="287.6" y="91.4">122</text>
<text x="287.6" y="94">124</text>
<text x="343.5" y="91.4">121</text>
<text x="343.5" y="94">123</text>
<text x="389.8" y="91.4">13</text>
<text x="389.8" y="94">14</text>
<text x="68.5" y="96.5">22</text>
<text x="68.5" y="99">24</text>
<text x="68.5" y="101.6">26</text>
<text x="127" y="96.5">21</text>
<text x="127" y="99">23</text>
<text x="127" y="101.6">25</text>
<text x="287.6" y="96.5">126</text>
<text x="287.6" y="99">128</text>
<text x="287.6" y="101.6">130</text>
<text x="343.5" y="96.5">125</text>
<text x="343.5" y="99">127</text>
<text x="343.5" y="101.6">129</text>
<text x="68.5" y="104.1">28</text>
<text x="68.5" y="106.7">30</text>
<text x="127" y="104.1">27</text>
<text x="127" y="106.7">29</text>
<text x="287.6" y="104.1">132</text>
<text x="287.6" y="106.7">134</text>
<text x="343.5" y="104.1">131</text>
<text x="343.5" y="106.7">133</text>
<text x="68.5" y="109.2">32</text>
<text x="68.5" y="111.7">34</text>
<text x="127" y="109.2">31</text>
<text x="127" y="111.7">33</text>
<text x="287.6" y="109.2">136</text>
<text x="287.6" y="111.7">138</text>
<text x="343.5" y="109.2">135</text>
<text x="343.5" y="111.7">137</text>
<text x="68.5" y="114.3">36</text>
<text x="68.5" y="116.8">38</text>
<text x="68.5" y="119.4">40</text>
<text x="127" y="114.3">35</text>
<text x="127" y="116.8">37</text>
<text x="127" y="119.4">39</text>
<text x="287.6" y="114.3">140</text>
<text x="287.6" y="116.8">142</text>
<text x="287.6" y="119.4">144</text>
<text x="343.5" y="114.3">139</text>
<text x="343.5" y="116.8">141</text>
<text x="343.5" y="119.4">143</text>
<text x="68.5" y="121.9">42</text>
<text x="68.5" y="124.4">44</text>
<text x="127" y="121.9">41</text>
<text x="127" y="124.4">43</text>
<text x="287.6" y="121.9">146</text>
<text x="287.6" y="124.4">148</text>
<text x="343.5" y="121.9">145</text>
<text x="343.5" y="124.4">147</text>
<text x="68.5" y="127">46</text>
<text x="68.5" y="129.5">48</text>
<text x="127" y="127">45</text>
<text x="127" y="129.5">47</text>
<text x="287.6" y="127">150</text>
<text x="287.6" y="129.5">152</text>
<text x="343.5" y="127">149</text>
<text x="343.5" y="129.5">151</text>
<text x="68.5" y="132.1">50</text>
<text x="68.5" y="134.6">52</text>
<text x="68.5" y="137.1">54</text>
<text x="127" y="132.1">49</text>
<text x="127" y="134.6">51</text>
<text x="127" y="137.1">53</text>
<text x="287.6" y="132.1">154</text>
<text x="287.6" y="134.6">156</text>
<text x="287.6" y="137.1">158</text>
<text x="343.5" y="132.1">153</text>
<text x="343.5" y="134.6">155</text>
<text x="343.5" y="137.1">157</text>
<text x="68.5" y="139.7">56</text>
<text x="68.5" y="142.2">58</text>
<text x="127" y="139.7">55</text>
<text x="127" y="142.2">57</text>
<text x="287.6" y="139.7">160</text>
<text x="287.6" y="142.2">162</text>
<text x="343.5" y="139.7">159</text>
<text x="343.5" y="142.2">161</text>
<text x="68.5" y="144.8">60</text>
<text x="68.5" y="147.3">62</text>
<text x="68.5" y="149.8">64</text>
<text x="127" y="144.8">59</text>
<text x="127" y="147.3">61</text>
<text x="127" y="149.8">63</text>
<text x="287.6" y="144.8">164</text>
<text x="287.6" y="147.3">166</text>
<text x="287.6" y="149.8">168</text>
<text x="343.5" y="144.8">163</text>
<text x="343.5" y="147.3">165</text>
<text x="343.5" y="149.8">167</text>
<text x="68.5" y="152.4">66</text>
<text x="68.5" y="154.9">68</text>
<text x="127" y="152.4">65</text>
<text x="127" y="154.9">67</text>
<text x="287.6" y="152.4">170</text>
<text x="287.6" y="154.9">172</text>
<text x="343.5" y="152.4">169</text>
<text x="343.5" y="154.9">171</text>
<text x="68.5" y="157.5">70</text>
<text x="68.5" y="160">72</text>
<text x="127" y="157.5">69</text>
<text x="127" y="160">71</text>
<text x="287.6" y="157.5">174</text>
<text x="287.6" y="160">176</text>
<text x="343.5" y="157.5">173</text>
<text x="343.5" y="160">175</text>
<text x="68.5" y="162.5">74</text>
<text x="68.5" y="165.1">76</text>
<text x="68.5" y="167.6">78</text>
<text x="127" y="162.5">73</text>
<text x="127" y="165.1">75</text>
<text x="127" y="167.6">77</text>
<text x="287.6" y="162.5">178</text>
<text x="287.6" y="165.1">180</text>
<text x="287.6" y="167.6">182</text>
<text x="343.5" y="162.5">177</text>
<text x="343.5" y="165.1">179</text>
<text x="343.5" y="167.6">181</text>
<text x="68.5" y="170.2">80</text>
<text x="68.5" y="172.7">82</text>
<text x="127" y="170.2">79</text>
<text x="127" y="172.7">81</text>
<text x="287.6" y="170.2">184</text>
<text x="287.6" y="172.7">186</text>
<text x="343.5" y="170.2">183</text>
<text x="343.5" y="172.7">185</text>
<text x="406.4" y="169.6" transform="rotate(-90 406.4 169.6)">9</text>
<text x="68.5" y="175.2">84</text>
<text x="68.5" y="177.8">86</text>
<text x="127" y="175.2">83</text>
<text x="127" y="177.8">85</text>
<text x="287.6" y="175.2">188</text>
<text x="287.6" y="177.8">190</text>
<text x="343.5" y="175.2">187</text>
<text x="343.5" y="177.8">189</text>
<text x="395.5" y="175.2">1</text>
<text x="395.5" y="177.8">2</text>
<text x="415.9" y="177.8">7</text>
<text x="415.9" y="175.2">8</text>
<text x="68.5" y="180.3">88</text>
<text x="68.5" y="182.9">90</text>
<text x="68.5" y="185.4">92</text>
<text x="127" y="180.3">87</text>
<text x="127" y="182.9">89</text>
<text x="127" y="185.4">91</text>
<text x="287.6" y="180.3">192</text>
<text x="287.6" y="182.9">194</text>
<text x="287.6" y="185.4">196</text>
<text x="343.5" y="180.3">191</text>
<text x="343.5" y="182.9">193</text>
<text x="343.5" y="185.4">195</text>
<text x="395.5" y="180.3">3</text>
<text x="395.5" y="182.9">4</text>
<text x="415.9" y="182.9">5</text>
<text x="415.9" y="180.3">6</text>
<text x="68.5" y="187.9">94</text>
<text x="68.5" y="190.5">96</text>
<text x="127" y="187.9">93</text>
<text x="127" y="190.5">95</text>
<text x="287.6" y="187.9">198</text>
<text x="287.6" y="190.5">200</text>
<text x="343.5" y="187.9">197</text>
<text x="343.5" y="190.5">199</text>
<text x="67.9" y="195.6">100</text>
<text x="68.5" y="193">98</text>
<text x="127" y="193">97</text>
<text x="127" y="195.6">99</text>
<text x="403.8" y="247.1" transform="rotate(-90 403.8 247.1)">5</text>
<text x="408.9" y="247.1" transform="rotate(-90 408.9 247.1)">4</text>
<text x="403.8" y="262.3" transform="rotate(-90 403.8 262.3)">1</text>
<text x="406.4" y="262.3" transform="rotate(-90 406.4 262.3)">2</text>
<text x="408.9" y="262.3" transform="rotate(-90 408.9 262.3)">3</text>
</g>
<g font-size="1" fill="#0f0f0f">
<text x="351.8" y="65.9">USB_OTG_ID</text>
<text x="64.8" y="71">GND</text>
<text x="133.3" y="71">GND</text>
<text x="351.8" y="71">USB2_P</text>
<text x="351.8" y="68.5">USB2_N</text>
<text x="283.2" y="73.6">GND</text>
<text x="351.8" y="73.6">GND</text>
<text x="64.8" y="78.6">GND</text>
<text x="133.3" y="78.6">GND</text>
<text x="283.2" y="81.2">GND</text>
<text x="351.8" y="81.2">GND</text>
<text x="351.8" y="78.6">CM5_VBUS_EN</text>
<text x="351.8" y="83.7">MIPI0_D0_N</text>
<text x="64.8" y="86.3">GND</text>
<text x="133.3" y="86.3">GND</text>
<text x="283.2" y="88.8">GND</text>
<text x="351.8" y="86.3">MIPI0_D0_P</text>
<text x="351.8" y="88.8">GND</text>
<text x="351.8" y="93.9">MIPI0_D1_P</text>
<text x="351.8" y="91.3">MIPI0_D1_N</text>
<text x="64.8" y="101.5">I2S_LRCK</text>
<text x="64.8" y="96.4">GND</text>
<text x="133.3" y="99">GND</text>
<text x="133.3" y="101.5">I2S_DOUT</text>
<text x="283.2" y="96.4">GND</text>
<text x="351.8" y="101.5">MIPI0_C_P</text>
<text x="351.8" y="99">MIPI0_C_N</text>
<text x="351.8" y="96.4">GND</text>
<text x="64.8" y="106.6">USBL_J1_FAULT_N</text>
<text x="64.8" y="104">LID_SNS</text>
<text x="133.3" y="104">I2S_DIN</text>
<text x="133.3" y="106.6">AMP_SHDN_N</text>
<text x="283.2" y="106.6">USB3-0-D_P</text>
<text x="283.2" y="104">GND</text>
<text x="351.8" y="104">GND</text>
<text x="64.8" y="111.7">CHG_INT_N</text>
<text x="64.8" y="109.1">GND</text>
<text x="133.3" y="111.7">GND</text>
<text x="133.3" y="109.1">BL_PWM</text>
<text x="283.2" y="111.7">GND</text>
<text x="283.2" y="109.1">USB3-0-D_N</text>
<text x="351.8" y="111.7">GND</text>
<text x="133.3" y="119.3">DSI_EN</text>
<text x="133.3" y="116.7">DSI_RST_N</text>
<text x="283.2" y="119.3">GND</text>
<text x="64.8" y="121.8">GND</text>
<text x="133.3" y="124.4">GND</text>
<text x="64.8" y="129.4">TP_RST_N</text>
<text x="64.8" y="126.9">KB_INT_N</text>
<text x="64.8" y="132">TP_INT_N</text>
<text x="133.3" y="132">I2S_BCLK</text>
<text x="133.3" y="129.4">KB_RST_N</text>
<text x="133.3" y="126.9">HP_DET</text>
<text x="283.2" y="126.9">GND</text>
<text x="64.8" y="134.5">GND</text>
<text x="64.8" y="137.1">I2S_MCLK_SRC</text>
<text x="133.3" y="137.1">GND</text>
<text x="283.2" y="134.5">GND</text>
<text x="351.8" y="134.5">GND</text>
<text x="64.8" y="139.6">I2C_SCL</text>
<text x="64.8" y="142.1">I2C_SDA</text>
<text x="283.2" y="142.1">GND</text>
<text x="351.8" y="142.1">GND</text>
<text x="64.8" y="144.7">GND</text>
<text x="133.3" y="144.7">GND</text>
<text x="283.2" y="149.8">GND</text>
<text x="351.8" y="147.2">USB3-1-D_N</text>
<text x="351.8" y="149.8">GND</text>
<text x="351.8" y="144.7">USB3-1-D_P</text>
<text x="64.8" y="152.3">GND</text>
<text x="133.3" y="152.3">GND</text>
<text x="133.3" y="159.9">GND</text>
<text x="283.2" y="157.4">GND</text>
<text x="351.8" y="159.9">MIPI1_D0_N</text>
<text x="351.8" y="157.4">GND</text>
<text x="64.8" y="165">RTC_3V0</text>
<text x="64.8" y="167.5">+3V3</text>
<text x="64.8" y="162.5">GND</text>
<text x="133.3" y="167.5">+5V_CM5</text>
<text x="283.2" y="165">GND</text>
<text x="351.8" y="165">GND</text>
<text x="351.8" y="167.5">MIPI1_D1_N</text>
<text x="351.8" y="162.5">MIPI1_D0_P</text>
<text x="64.8" y="172.6">SDA0</text>
<text x="64.8" y="170.1">SCL0</text>
<text x="133.3" y="170.1">+5V_CM5</text>
<text x="133.3" y="172.6">+5V_CM5</text>
<text x="283.2" y="172.6">GND</text>
<text x="351.8" y="170.1">MIPI1_D1_P</text>
<text x="351.8" y="172.6">GND</text>
<text x="64.8" y="177.7">+3V3</text>
<text x="64.8" y="175.2">+3V3</text>
<text x="133.3" y="175.2">+5V_CM5</text>
<text x="133.3" y="177.7">+5V_CM5</text>
<text x="351.8" y="177.7">MIPI1_C_P</text>
<text x="351.8" y="175.2">MIPI1_C_N</text>
<text x="64.8" y="182.8">VDD_1V8</text>
<text x="64.8" y="180.2">VDD_1V8</text>
<text x="133.3" y="185.3">BT_NDIS</text>
<text x="133.3" y="182.8">WIFI_NDIS</text>
<text x="133.3" y="180.2">+5V_CM5</text>
<text x="283.2" y="180.2">GND</text>
<text x="283.2" y="182.8">MIPI1_D3_N</text>
<text x="283.2" y="185.3">MIPI1_D3_P</text>
<text x="351.8" y="185.3">MIPI1_D2_P</text>
<text x="351.8" y="180.2">GND</text>
<text x="351.8" y="182.8">MIPI1_D2_N</text>
<text x="133.3" y="187.9">nRPIBOOT</text>
<text x="283.2" y="187.9">GND</text>
<text x="351.8" y="187.9">GND</text>
<text x="64.8" y="192.9">GND</text>
<text x="64.8" y="195.5">CAM_GPIO1_CM5</text>
<text x="133.3" y="192.9">CAM_GPIO0_SRC</text>
<text x="133.3" y="195.5">PMIC_EN</text>
<text x="403.8" y="241.3" transform="rotate(-90 403.8 241.3)">+5V_PER</text>
<text x="408.8" y="241.3" transform="rotate(-90 408.8 241.3)">USBL_J1_EN</text>
<text x="403.8" y="266.7" transform="rotate(-90 403.8 266.7)">+5V_USBC</text>
<text x="406.3" y="266.7" transform="rotate(-90 406.3 266.7)">GND</text>
<text x="408.8" y="266.7" transform="rotate(-90 408.8 266.7)">USB_ISET</text>
</g>
</svg>
